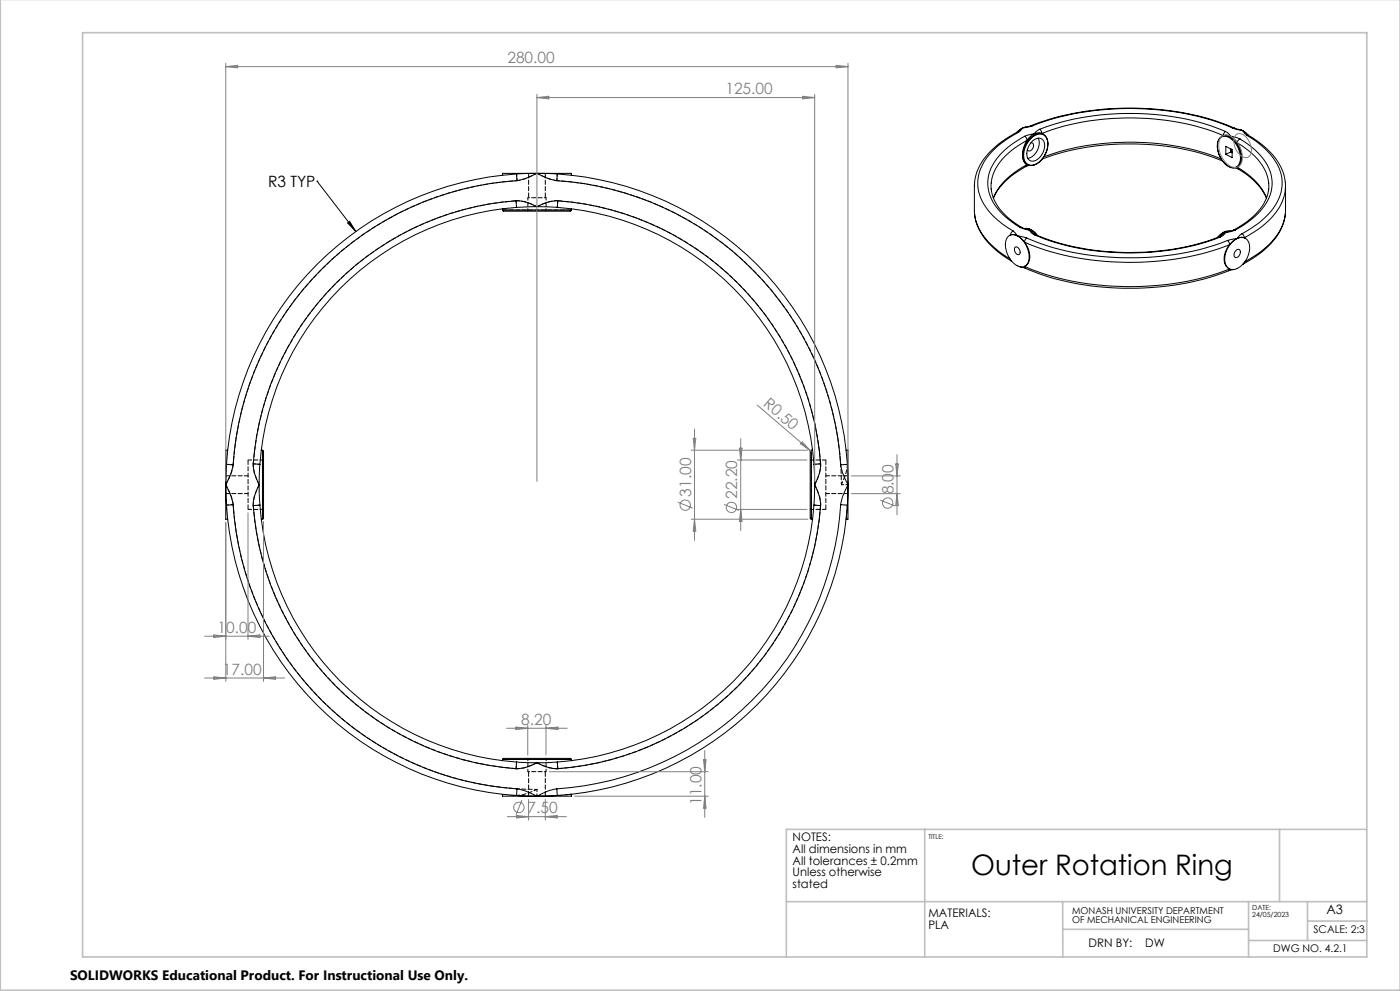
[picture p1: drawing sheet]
<svg xmlns="http://www.w3.org/2000/svg" width="420mm" height="297mm" viewBox="0 0 420 297" stroke-linecap="round" stroke-linejoin="round" font-family="sans-serif">
<g fill="none" stroke="#000" stroke-width=".3">
<path d="M304.9 39.7a24.1 24.1 0 0 0-11.8 11.8l-.7 3.1M304.9 39.7h.5M305.4 39.4l-.4 .4M305.4 39.4l-.5 .3M305.4 39.7a22.8 22.8 0 0 0-11.5 11.6 12.4 12.4 0 0 0 3.5 12.8l2.9 2.7 3.6 2.4M306.8 38.3l-1.4 1.4M306.8 38.3l-1.4 1M306.8 38.3l-1.4 1.1M309.4 37.7a86.5 86.5 0 0 1 52.2-2.4l4.9 1.6 3.8 1.5M309.4 37.7l-2.6 .6M309.4 37.7h.3M309.7 37.7l-2.9 .6"/>
<path d="M309.7 37.7a84.9 84.9 0 0 1 58.7 .1l1.5 .6M311.9 38.7a79.2 79.2 0 0 1 55.8 .7M311.9 38.7l-.8 .5-.8 .9M311.9 38.7l.4 .4 .3 .9M367.7 39.4l1.5 1.4M367.7 39.4l-.5 .5-.2 .7M369.9 38.4l2.9 .7M370.3 38.4l2.5 .7M370.3 38.4h-.4M371.8 38.8l1 .3M372.8 39.1l1.8 1.5M372.8 39.1l1.3 1.5"/>
<path d="M372.8 39.1l1.6 1.4M95.1 54.3h.1M95.1 54.3l11.7 15.1M155 52.1a93.3 93.3 0 0 0-87.1 87.1M155 52.1l.1 2M155.1 54.1a91.4 91.4 0 0 0-85.2 85.2M161.1 52h-.1a16.2 16.2 0 0 1-5.9 2.1M161.1 52a15.6 15.6 0 0 0 5.9 2.1M161.1 52l6.1 .1M161.1 52l-6.1 .1M161.1 52h-10.4v.5M161.1 52h10.3v.5"/>
<path d="M167 54.1a91.4 91.4 0 0 1 85.2 85.2M167.2 52.1a93.3 93.3 0 0 1 87 87.1M167.2 52.1l-.2 2M292.4 54.7l-.1 8.3a14.8 14.8 0 0 0 6.1 11.3l2.2 1.8 2.4 1.5M297.4 56.6a14.4 14.4 0 0 0 6.4 9.8l2.7 1.8M307.4 40.8a20.8 20.8 0 0 0-10.5 10.6 11.8 11.8 0 0 0 3.7 12.6l3 2.6 2.4 1.6M307.4 40.8l.4 .4 .3 .8M307.9 49.9a20.8 20.8 0 0 0-9.9 9.5M307.9 49.9l.2-.6a20.4 20.4 0 0 0-10.1 10.1M308.1 42a20.2 20.2 0 0 0-10.2 10.4l-.5 2.5v1.8M308.1 42a6.5 6.5 0 0 0-.7 6.9l.8 .5M308.8 49.6l-.9 .3"/>
<path d="M309.3 42.8a.85 .85 0 0 1 .8 .5 .85 .85 0 0 1-.1 .9 .98 .98 0 0 1-.7 1 .98 .98 0 0 1-1.1-.3M309.5 41.3a2.69 2.69 0 0 1 4.5 .3 6.7 6.7 0 0 1-4 7.9 2.65 2.65 0 0 1-2.9-3.6 7.7 7.7 0 0 1 2.4-4.6zM309.5 42.5a2.14 2.14 0 0 1 3.6-.2 4.7 4.7 0 0 1-3.2 6 1.95 1.95 0 0 1-1.8-2.7l.4-1.6zM310.3 40.1l-2.9 .7M310.3 40.1l-1.2 .9-1 1M311.5 41.4a4.8 4.8 0 0 1-3.1 6.1M312.6 40a76.9 76.9 0 0 1 54.4 .6M312.6 40l.4 .2M312.6 40a2.64 2.64 0 0 0-2.3 .1M312.7 47.7a78.6 78.6 0 0 1 53.3 .2l.8 .4M313.1 47a77.4 77.4 0 0 1 53.3 .7M314.1 41.7a2.53 2.53 0 0 0-4.1-1.1 6.5 6.5 0 0 0-2.5 8.2l1.1 .7h1.5"/>
<path d="M314.2 41.7a6.9 6.9 0 0 1-4 7.8M365.5 42.1a7.1 7.1 0 0 0 3.8 8.1M365.5 42a2.41 2.41 0 0 1 4.1-.4 7.1 7.1 0 0 1 2.3 7.8l-.6 .6-.8 .3-1.2-.1M366 41.4a2.75 2.75 0 0 1 3.9 .6 6.6 6.6 0 0 1 1.7 7.4 2.31 2.31 0 0 1-3.6 .1 6.8 6.8 0 0 1-2.3-7.7zM366.9 40.7l-.3 .1M367 40.6l1.4-.1 .8 .3M367 40.6l-.1 .1M367.7 43.9l1.9 .9v2.4l-1.9-1zM369.2 40.8l2.8 .8M369.2 40.8l.9 .7 1.1 1.3M369.2 45.6l.4 .2M369.2 44.6v1"/>
<path d="M369.2 45.6l-1.5 .6M369.3 44.7l.3 .8M370.6 50.3l.8 .3M371.2 50.1a19 19 0 0 1 8.7 9.3 20.9 20.9 0 0 0-8.6-9zM371.2 42.8a18.1 18.1 0 0 1 9.2 10.6l.2 3.3M371.2 42.8a7.4 7.4 0 0 1 .8 6.6l-1 .8M372 41.6a18.6 18.6 0 0 1 9.4 10.9 12 12 0 0 1-4 11.5l-3.1 2.6-3.7 2.3M372 41.6l-.6 .5-.2 .7M374.1 40.6a21.3 21.3 0 0 1 10 10.8 13 13 0 0 1-4.5 13.7l-2 1.8-5 3.2M374.1 40.6h.4M374.5 40.6a22.5 22.5 0 0 1 10.6 11.5l.5 2.5M380.6 56.6a14.2 14.2 0 0 1-6.7 10l-3.8 2.3"/>
<path d="M385.6 54.6a13.7 13.7 0 0 1-5.1 11.6l-3.2 2.7-4 2.4M385.7 55.8v7.2a14.9 14.9 0 0 1-6.2 11.4l-2.2 1.7-3.8 2.4M104.3 66.8l.6-.4 1.9 3zM150.7 62.9l.3 .4h20.1l.3-.4M150.7 62.9h20.7M150.7 62.6v.3M154.8 60.2a85.3 85.3 0 0 0-78.8 78.8M154.8 60.2a12 12 0 0 1 6.3 1.7M154.8 60.2l.2 2M155 62.2a83.3 83.3 0 0 0-77 77M161.1 61.9l6.1 .3M161.1 61.9l-6.1 .3"/>
<path d="M167.2 62.2a83.4 83.4 0 0 1 77 77M167.3 60.2a85.3 85.3 0 0 1 78.9 78.8M167.3 60.2a12.4 12.4 0 0 0-6.2 1.7M167.3 60.2l-.1 2M171.4 62.6v.3M292.4 64.3a17.4 17.4 0 0 0 7.8 11.8l3.2 2.1-.2-.4M302.3 71.1a2.81 2.81 0 0 1 4.3 .7 7 7 0 0 1 1.7 7.1 2.25 2.25 0 0 1-3.6 .5 7.2 7.2 0 0 1-2.7-7.9zM303.1 70.4l-.1 .1M303.9 69.2l1.3 1.5M303.9 69.2l-.5 .5-.3 .7 .9-.1 1.2 .4M304.5 74.1a1.28 1.28 0 0 1 1.4 .7 1.28 1.28 0 0 1-.3 1.5 1.58 1.58 0 0 1-1.1-2.2zM305.2 70.7l2.8 .7"/>
<path d="M305.2 70.7l2.2 1.9M306 68.2l2.8 .8M306 68.2h.5M306 80l1.6 .4M306.5 68.2l1.5 .4M307.4 72.6a84.6 84.6 0 0 0 45 5.1 71.9 71.9 0 0 0 16.5-4.4M307.4 79.8a84.6 84.6 0 0 0 45 5.1 71.9 71.9 0 0 0 16.5-4.3l-.3 .5M307.4 72.6a5.7 5.7 0 0 1 .7 6.7l-.7 .5M307.4 79.8l.2 .6M307.4 68.5a3.9 3.9 0 0 1 3.6 1.9M308 68.7l.8 .3M308 71.4a83.1 83.1 0 0 0 44.1 4.9 67.8 67.8 0 0 0 16.1-4.2"/>
<path d="M308 71.4l-.4 .5-.2 .7M308.7 68.6l1.3 .6 1.2 1.4M308.8 69l1.9 1.3M308.8 69l.7 .8 .8 .6M310.3 70.4a78.7 78.7 0 0 0 55.7 .6M310.7 70.3a78 78 0 0 0 46.4 3.4l4.8-1.3 3.8-1.4M310.7 70.3l-.4 .1M365.7 71h.3M367.7 69.7l-2 1.3M367.7 69.7l-.8 .9-.9 .4M367.8 69.3l-1.5 .9-1 1M368.2 72.1l.5 .5 .2 .7"/>
<path d="M368.9 73.3a5.2 5.2 0 0 0-.6 6.9l.5 .4M369.2 69.2a4.3 4.3 0 0 0-3.8 1.9M369.7 72.5a3 3 0 0 1 4.5-.6 6.5 6.5 0 0 1-2.5 8.3 2.54 2.54 0 0 1-2.9 .4 2.54 2.54 0 0 1-1.4-2.6 7.6 7.6 0 0 1 2.3-5.5zM370.1 68.9l-2.4 .8M370.1 68.9h.5M370.6 68.9l-2.9 .8M370.8 75a.74 .74 0 0 1 1.1-.2 .74 .74 0 0 1 .2 1 1.22 1.22 0 0 1-1.7 1.2l-.2-.8zM371.2 71.5l-3 .6M371.2 71.5l-1.1 .6-1.2 1.2M372.6 70.1l-1.4 1.4M372.6 70.1l.4 .3 .3 .9M373 79.1l-.3 .2"/>
<path d="M373.3 71.3l-.7-.2-1.4 .4M373.3 78.7l-.3 .4M373.3 71.3l.2 .1M385.6 64.3a17.6 17.6 0 0 1-8.2 12.1l-4.4 2.7M307.6 80.4a83.8 83.8 0 0 0 44.8 5 69.3 69.3 0 0 0 16.2-4.3M370.3 80.7l-1.7 .4M67.9 139.2l2 .1M67.9 139.2l-.2 6.1M68.3 134.9h-.6v10.4M69.9 139.3a15.6 15.6 0 0 1-2.2 6M76 139a12 12 0 0 0 1.8 6.3M76 139l2 .2"/>
<path d="M78 139.2l-.2 6.1M78.4 134.9h.3M78.7 134.9l.4 .2v20.3l-.4 .2M78.7 134.9v20.7M243.4 134.9l-.3 .3v20.1l.3 .3M243.4 134.9v20.7M243.4 134.9h.4M244.2 139.2l.2 6.1M246.2 139a11.1 11.1 0 0 1-1.8 6.3M246.2 139l-2 .2M252.2 139.3a16.2 16.2 0 0 0 2.2 6M253.8 134.9h.6v10.4"/>
<path d="M254.2 139.2l-2 .1M254.2 139.2l.2 6.1M67.7 145.3v10.3h.6M67.7 145.3l.2 6.1M67.7 145.3a14.5 14.5 0 0 1 2.2 6M67.9 151.4a93.3 93.3 0 0 0 87.1 87M69.9 151.3a91.4 91.4 0 0 0 85.2 85.1M69.9 151.3l-2 .1M76 151.5a85.3 85.3 0 0 0 78.8 78.9M77.8 145.3h-.1a12.8 12.8 0 0 0-1.7 6.2M77.8 145.3l.2 6.1M78 151.4l-2 .1"/>
<path d="M78 151.4a83.2 83.2 0 0 0 77 77M78.4 155.6h.3M243.4 155.6h.4M244.2 151.4l2 .1M244.2 151.4a83.3 83.3 0 0 1-77 77M244.4 145.3a14.4 14.4 0 0 1 1.8 6.2M244.4 145.3l-.2 6.1M246.2 151.5a85.3 85.3 0 0 1-78.9 78.9M252.2 151.3a91.4 91.4 0 0 1-85.2 85.1M252.2 151.3l2 .1M254.2 151.4a93.3 93.3 0 0 1-87 87M254.4 145.3a15.6 15.6 0 0 0-2.2 6"/>
<path d="M254.4 145.3l-.2 6.1M254.4 145.3v10.3h-.6M150.7 227.6l.3-.3h20.2l.2 .3M150.7 238.1v.5h10.4M150.7 227.6h20.7M150.7 227.6v.4M155 238.4l6.1 .2M155 228.4l6.1 .2M155 228.4l-.2 2M155.1 236.4a16 16 0 0 1 6 2.2M155.1 236.4l-.1 2M161.1 228.6a14.9 14.9 0 0 1-6.3 1.8"/>
<path d="M161.1 228.6a12.8 12.8 0 0 0 6.2 1.8M167 236.4a14.5 14.5 0 0 0-5.9 2.2M167 236.4l.2 2M167.2 238.4l-6.1 .2M167.2 228.4l-6.1 .2M167.2 228.4l.1 2M171.4 238.1v.5h-10.3M171.4 227.6v.4"/>
</g>
<g fill="none" stroke="#000" stroke-width=".3" stroke-dasharray="1.3 .6" stroke-dashoffset=".6">
<path d="M155.1 54.1l-.1-2M167.1 54.1l.1-2M155 62.2l-.2-2M167.2 62.2l.1-2M70 139.3a91.3 91.3 0 0 1 85.1-85.2M70 139.3l-2-.2M78 139.1l-2-.1M244.2 139.1l2-.1M70 151.2l-2 .2M78 151.4l-2 .1M244.2 151.4l2 .1M252.4 145.3h2"/>
<path d="M155 228.4l-.2 2M161.1 238.6v-2M167.2 228.4l.1 2"/>
</g>
<path d="M155.1 54.1a15.7 15.7 0 0 0 6-2.2M161.1 51.9a15.4 15.4 0 0 0 6 2.2M67.8 145.3v-.1a15.4 15.4 0 0 0 2.2-5.9M70 151.2a15.7 15.7 0 0 0-2.2-5.9M252.4 145.3v-.1a15.9 15.9 0 0 0 1.8-6.1M155 238.4a15.9 15.9 0 0 0 6.1-1.8" fill="none" stroke="#000" stroke-width=".3" stroke-dasharray="1.3 .6" stroke-dashoffset=".3"/>
<path d="M171.4 238l-1.7 .2" fill="none" stroke="#000" stroke-width=".3" stroke-dasharray="1.3 .6" stroke-dashoffset=".9"/>
<path d="M254.2 151.3l-.3 4.3M167.4 238.4h-.8" fill="none" stroke="#000" stroke-width=".3" stroke-dasharray="1.3 .6" stroke-dashoffset=".4"/>
<path d="M154.8 60.2a85.3 85.3 0 0 0-78.8 78.8M74.4 137.9v14.8M246.2 139a85.3 85.3 0 0 0-78.9-78.8M247.8 137.9v14.8M76 151.5a85.3 85.3 0 0 0 78.8 78.9M167.3 230.4a85.3 85.3 0 0 0 78.9-78.9" fill="none" stroke="#000" stroke-width=".3" stroke-dasharray="1.3 .6" stroke-dashoffset="-.1"/>
<path d="M158.4 59.3v4M163.8 59.3v4M167.1 54.1a91.3 91.3 0 0 1 85.3 91.2M158.4 231.3v-4M161.1 236.6a91.3 91.3 0 0 1-91.1-85.4M163.8 231.3v-4" fill="none" stroke="#000" stroke-width=".3" stroke-dasharray="1.3 .6" stroke-dashoffset=".5"/>
<path d="M158.4 59.3h5.4M158.4 231.3h5.4" fill="none" stroke="#000" stroke-width=".3" stroke-dasharray="1.3 .6" stroke-dashoffset=".8"/>
<g fill="none" stroke="#000" stroke-width=".3" stroke-dasharray="1.3 .6" stroke-dashoffset=".2">
<path d="M161.1 61.9a14.7 14.7 0 0 0-6.3-1.7M167.3 60.2a12.4 12.4 0 0 0-6.2 1.7M76 139a12.4 12.4 0 0 0 1.8 6.3M79.1 137.9h-4.7M247.8 137.9h-4.7M67.8 147.9h6.6M74.4 152.7h4.7M74.4 142.6h-6.6M77.8 145.3a14.7 14.7 0 0 0-1.8 6.2M243.1 152.7h4.7M244.4 145.3a14.7 14.7 0 0 0 1.8-6.3M246.2 151.5a12.4 12.4 0 0 0-1.8-6.2"/>
<path d="M247.8 147.9h6.6M254.4 142.6h-6.6M154.8 230.4a12.4 12.4 0 0 0 6.3-1.8M161.1 228.6a14.7 14.7 0 0 0 6.2 1.8"/>
</g>
<path d="M150.8 62.6h.1M171.4 62.6h.1M78.4 134.9h.1M78.4 155.6h.1M243.8 155.6h.1M150.8 227.9v.1M171.4 227.9h.1" fill="none" stroke="#000" stroke-width=".3" stroke-dasharray="1.3 .6"/>
<path d="M158.6 51.9v7.4M163.6 59.3v-7.4M171.4 62.9h-20.6M78.8 134.9v20.7M243.4 155.6v-20.7M150.8 227.6h20.6M158.6 231.3v7.3M163.6 238.6v-7.3" fill="none" stroke="#000" stroke-width=".3" stroke-dasharray="1.3 .6" stroke-dashoffset="-.2"/>
<g fill="none" stroke="#808080" stroke-width=".3">
<path d="M67.7 18.9v125.4M67.7 20h186.7M67.7 20l3.6-.4v.7zM250.9 19.6l3.5 .4-3.5 .3zM254.4 18.9v125.4M161.1 28.3v116M161.1 29.2h83.3M161.1 29.2l3.5-.3v.7zM240.8 28.9l3.6 .3-3.6 .4zM244.4 28.3v116M366.5 41a2.92 2.92 0 0 1 4 .9 6.8 6.8 0 0 1 1.6 7.5 2.76 2.76 0 0 1-4.3-.6 6.8 6.8 0 0 1-1.6-7.5zM370.7 40.5a2.57 2.57 0 0 1 3.8 1.4 3.9 3.9 0 0 1 0 5.2 3.6 3.6 0 0 1-4-3 3.5 3.5 0 0 1 .2-3.6z"/>
<path d="M207.4 134.9h35M208 131.4h.7l-.3 3.5zM208.4 128.6v33.4M221.2 137.9h20.9M221.8 134.3h.8l-.4 3.6zM222.2 131.5v27.5M227.2 121.4l15.9 13.7M240.7 132.5l2.4 2.6-2.9-2.1zM243.1 135.1l.3 .2M268.7 139.1h.8l-.4 3.5zM269.1 136.3v18M67.7 156.6v47.6"/>
<path d="M74.4 153.7v38M79.1 156.3v47.9M203.3 150.5l4.5 1.8M207.4 155.6h35M208.4 155.6l.3 3.6h-.7zM217.2 151.2l4.5 1.8M221.2 152.7h20.9M222.2 152.7l.4 3.5h-.8zM255.4 148h14.7M255.4 142.6h14.7M264.1 149.9l4.4 1.8M269.1 148l.4 3.5h-.8z"/>
<path d="M61.4 190.7h19.4M64.2 190.3l3.5 .4-3.5 .4zM74.4 190.7l3.6-.4v.8zM61.4 203.2h24M64.2 202.8l3.5 .4-3.5 .4zM79.1 203.2l3.5-.4v.8zM152 218.3h18.1M154.8 217.9l3.5 .4-3.5 .3zM158.3 217.3v9M163.8 217.3v9M163.8 218.3l3.6-.4v.7zM156.6 239.8l-1.8 4.4"/>
<path d="M158.6 239.6v6.2M163.6 239.6v6.2M164.8 231.3h47.6M172.4 238.6h40M211.1 227.7h.7l-.4 3.6zM211.4 224.9v20.1M211.4 238.6l.4 3.6h-.7zM152.2 244.8h17.7M155 244.4l3.6 .4-3.6 .3zM163.6 244.8l3.5-.4v.7z"/>
<circle cx="205.6" cy="151.4" r="1.56"/>
<circle cx="219.4" cy="152" r="1.55"/>
<circle cx="266.3" cy="150.8" r="1.56"/>
<circle cx="155.7" cy="242" r="1.55"/>
</g>
<path d="M.1 -.1v296.9h419.9M24.8 9.8h385.2v277h-385.2zM277.4 248.6v38.2M383.9 248.6v21.6M410 248.6h-174.1v38.2M235.9 270.2h174.1M318.8 270.2v16.6M318.8 278.5h55.8M374.6 270.2v16.6M392.3 270.2v11.7M392.3 276h17.8M374.6 281.9h35.4" fill="none" stroke="#c0c0c0" stroke-width=".5"/>
<path d="M104.3 66.8l.6-.4 1.9 3z" fill="#000"/>
<text font-size="8.5" x="291.3" y="262.1">Outer Rotation Ring</text>
<g font-size="4.7" fill="#808080">
<text x="152.2" y="18.9">280.00</text>
<text x="217.6" y="28.2">125.00</text>
<text x="228.8" y="121.5" transform="rotate(41 228.8 121.5)">R0.50</text>
<text x="207.3" y="148.8" transform="rotate(-90 207.3 148.8)">31.00</text>
<text x="221.2" y="149.5" transform="rotate(-90 221.2 149.5)">22.20</text>
<text x="268" y="148.2" transform="rotate(-90 268 148.2)">8.00</text>
<text x="65.3" y="189.6">10.00</text>
<text x="66.9" y="202.2">17.00</text>
<text x="156.4" y="217.2">8.20</text>
<text x="158.3" y="243.7">7.50</text>
<text x="210.4" y="241.2" transform="rotate(-90 210.4 241.2)">11.00</text>
</g>
<text font-size="4.7" x="80.4" y="56">R3 TYP</text>
<text font-size="4.1" x="21" y="293.7">SOLIDWORKS Educational Product. For Instructional Use Only.</text>
<text font-size="3.9" x="398" y="273.9">A3</text>
<g font-size="3.5">
<text x="237.8" y="252.1">NOTES:</text>
<text x="237.8" y="255.6">All dimensions in mm</text>
<text x="237.8" y="259.2">All tolerances ± 0.2mm</text>
<text x="237.8" y="262.7">Unless otherwise</text>
<text x="237.8" y="266.2">stated</text>
<text x="278.5" y="275">MATERIALS:</text>
<text x="278.5" y="278.5">PLA</text>
<text x="326.5" y="283.8">DRN BY:</text>
<text x="343.6" y="283.8">DW</text>
</g>
<g font-size="3.2">
<text x="394" y="279.5">SCALE: 2:3</text>
<text x="382" y="285.4">DWG NO. 4.2.1</text>
</g>
<g font-size="2.8">
<text x="321.6" y="273.9">MONASH UNIVERSITY DEPARTMENT</text>
<text x="321.6" y="276.8">OF MECHANICAL ENGINEERING</text>
</g>
<g font-size="2.1">
<text x="375.7" y="272.8">DATE:</text>
<text x="375.7" y="275">24/05/2023</text>
</g>
<text font-size="2" x="278.5" y="251.4">TITLE:</text>
</svg>
